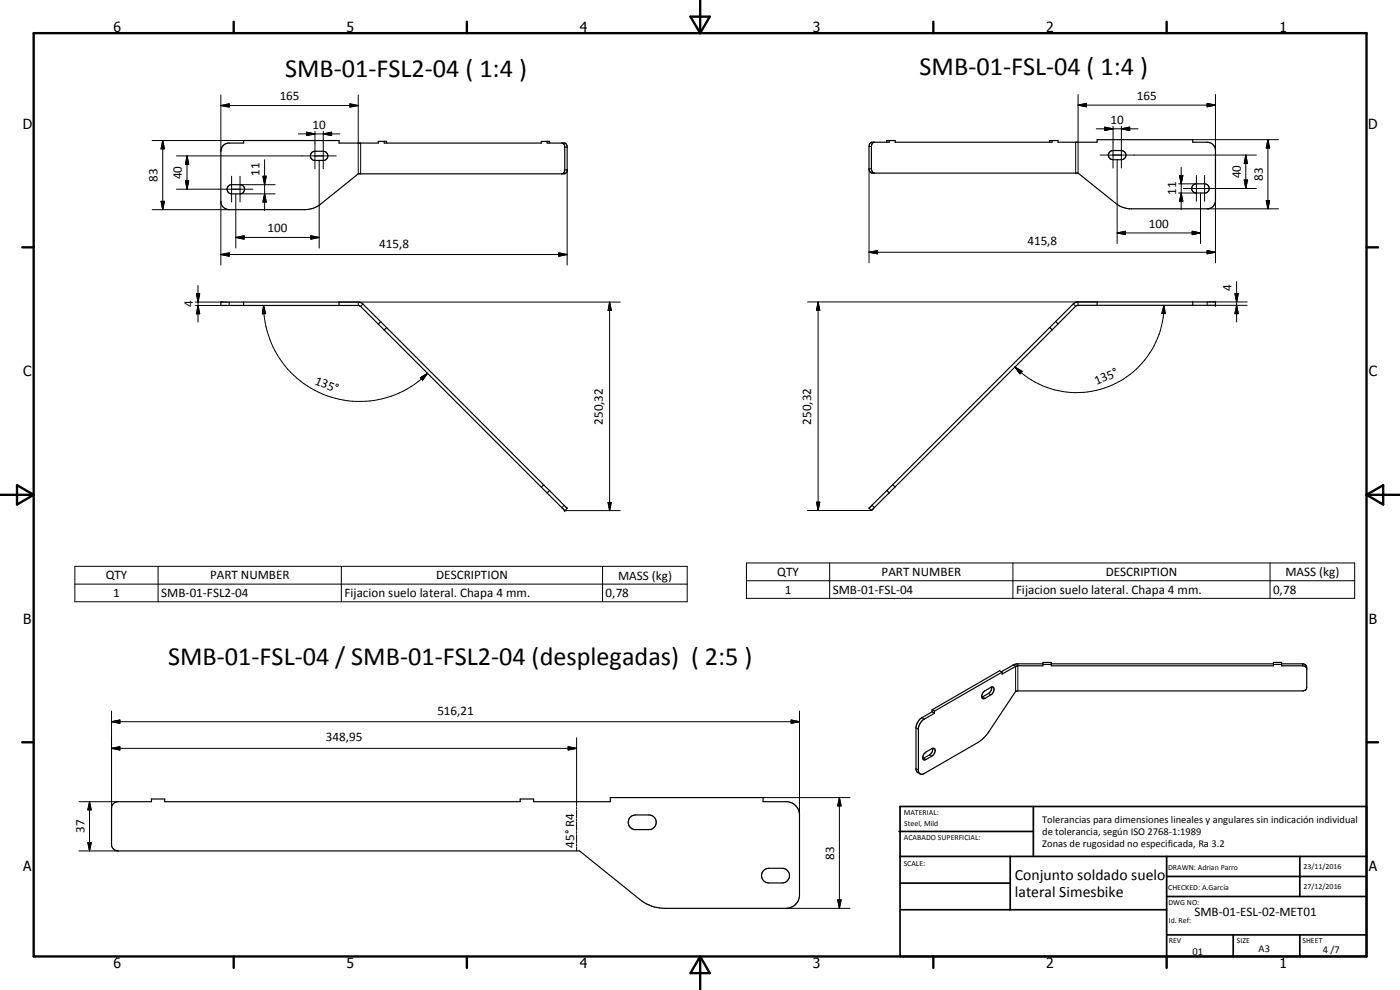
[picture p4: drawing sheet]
<svg xmlns="http://www.w3.org/2000/svg" width="420mm" height="297mm" viewBox="0 0 420 297" stroke-linecap="round" stroke-linejoin="round" font-family="sans-serif">
<g fill="none" stroke="#000" stroke-width=".35">
<path d="M68.5 55.9l.7-.5h3.1a1.39 1.39 0 0 1 1.1 1.5 1.39 1.39 0 0 1-1.4 1.3h-2.5a1.4 1.4 0 0 1-1.2-.9 1.4 1.4 0 0 1 .2-1.4zM93.5 45.8l1-.4h2.5a1.4 1.4 0 0 1 1.4 1.2 1.4 1.4 0 0 1-1.1 1.5h-3.1a1.39 1.39 0 0 1-.7-2.3zM115.3 42.4v.5h47.2v-.5h2.4v.5M164.2 42.4v.5h5.3l.6 .6 .1 7.6-.5 1-62.2 .1-11.3 9.1a7.4 7.4 0 0 1-4.7 1.6h-22.7a2.52 2.52 0 0 1-2.5-2.5v-15a2.48 2.48 0 0 1 2.1-2.5h4.7v-.7h28.7v.7h11.7v-.5h2.5v.5M168.8 42.9l.4 .4 .3 .6v7.2l-.4 .8-.5 .3M262.2 42.7l-.4 .4-.3 .8v6.8l.3 .9 .6 .3M266.9 42.2v.5h-5.4l-.5 .5-.2 .7v6.8a1.24 1.24 0 0 0 .9 1.2h61.8l11.9 9.5 2.2 1 1.3 .3h23.7a2.53 2.53 0 0 0 2.2-2.2v-15.7a2.57 2.57 0 0 0-2.5-2.1h-4.3v-.8h-28.7v.8h-11.8v-.5h-2.5v.5M315.8 42.2v.5h-47.2v-.5h-2.5v.5M333.2 45.4l.8-.2h2.5a1.38 1.38 0 0 1 1.4 1.3 1.38 1.38 0 0 1-1.4 1.4h-2.5a1.39 1.39 0 0 1-1.3-.9 1.39 1.39 0 0 1 .5-1.6zM358 55.6l.7-.4h2.8a1.39 1.39 0 0 1 1.4 1.2 1.39 1.39 0 0 1-1.1 1.5h-3.1a1.39 1.39 0 0 1-.7-2.3zM73.1 90.6v1.1M101.8 90.6v1.1"/>
<path d="M114.2 96.5l-.7 .7M114.2 96.5l-5.5-5.5-1.2-.4h-41.2v1.1h41.4l7.6 7.3M114.2 96.5l1.8 1.8M115.3 99l47.2 47.2M116 98.3l-.7 .7M116 98.3l47.1 47.2M315 98.3l.8 .7M315 98.3l-48.9 48.9M316.8 96.5l.7 .7M317.5 97.2l5.3-5.3 .5-.3h41.5v-1h-41.6l-1.1 .6-7.1 7.1M317.5 97.2l-50.6 50.7M329.3 90.6v1"/>
<path d="M358 90.6v1M162.5 146.2l7 7 .7-.7-5.3-5.3M163.1 145.5l-.6 .7M163.1 145.5l1.8 1.7M164.9 147.2l-.7 .7M261.5 153.2h.1M266.1 147.2l-5.3 5.2 .7 .8M266.1 147.2l.8 .7M266.9 147.9l-5.3 5.3M267.9 145.4l.7 .7M313 199.3h2.5M313 199.2h-7.8l-1.1 .3-3.5 2"/>
<path d="M315.5 199.2h66.7M382.2 199.3h2.4M384.6 199.2h6.5l.9 .4 .2 .6v6.1l-.2 .6-.9 .4h-86l-.3 .2-8.4 12.5-1.6 1.8-1.4 1-16 9.3a1.06 1.06 0 0 1-1.1 .2 1.06 1.06 0 0 1-.7-1v-12.8a3.8 3.8 0 0 1 1.8-2.7l3-1.8M279.7 213l.7 .4M279.7 213v.6M279.7 213.6l.7 .4M279.7 213.6l-3 1.7a4.4 4.4 0 0 0-1.8 2.8v12.8l.4 .8 .8 .5M280.4 213.4v.6M295.2 207.6l2.1-1.4a.61 .61 0 0 1 .8 0 .61 .61 0 0 1 .2 .7l-.5 1.3-2.2 1.3a.68 .68 0 0 1-.9 0 .68 .68 0 0 1 0-.9zM297.6 206.2a2.01 2.01 0 0 1-.9 1.9l-2 1.1M300.7 201.7l-20.3 11.7M300.7 201.7l-.7-.4-20.3 11.7"/>
<path d="M392.2 200.8l-.2-.6-.9-.4h-6.5v-1h-2.4v1h-66.7v-1h-2.5v1h-7.7l-4.6 2.5v-.6M277.3 226.2l2.4-1.6h.7a1.71 1.71 0 0 1-.7 2.3l-1.8 1a.73 .73 0 0 1-1-.2 .73 .73 0 0 1 .2-1zM279.9 224.5l-.1 1-.5 .6-2.3 1.5M33.9 241.2l1.2-.7h10.4v-.8h3.9v.8h106.7v-.8h4v.8h23.1v-1.2h45.8v1.2h7.4a4.2 4.2 0 0 1 3.5 3.6v24.9a4.1 4.1 0 0 1-4 3.5h-36.4a11.7 11.7 0 0 1-7.5-2.6l-18.1-14.6h-138.8l-1.2-.7-.4-.9v-11.5zM189.1 245.2l1.3-.6 4.3-.1a2.22 2.22 0 0 1 2.2 2 2.22 2.22 0 0 1-1.8 2.4h-4.7a2.23 2.23 0 0 1-1.3-3.7zM229.1 261.2l1.3-.6 4.3-.1a2.2 2.2 0 0 1 2.2 2.2 2.2 2.2 0 0 1-2.2 2.2h-4a2.18 2.18 0 0 1-2-1.3 2.18 2.18 0 0 1 .4-2.4z"/>
</g>
<g fill="none" stroke="#000" stroke-width=".3">
<path d="M66.3 31.7l2.5-.5v.9zM66.3 31.7h41.2M66.3 28.5v16.9M92 39.7l2.5 .5-2.5 .5zM94.5 39.4v11.3M97 39.4v11.3M105 31.2l2.5 .5-2.5 .4zM107.5 28.5v23.7M323.5 31.5l2.5-.5v1zM323.5 28.4v23.5M323.5 31.5h41.3M329 38.7h12.5"/>
<path d="M331.5 38.1l2.5 .6-2.5 .5zM334 37.9v12.5M336.5 38.7l2.5-.6v1.1zM336.5 37.9v12.5M362.3 31l2.5 .5-2.5 .5zM364.8 28.4v16.8M45.7 42.2h27.4M48.8 42.2l.5 2.5h-1zM48.8 42.2v20.7M52.9 56.8h23M52.9 46.8h48M55.7 54.3h.9l-.5 2.5z"/>
<path d="M56.1 46.8l.5 2.5h-.9zM56.1 46.8v10M69.5 52.9v7.7M70.8 58.2v16.2M72 52.9v7.7M72.1 58.2h10.5M72.1 55.4h10.5M78.9 52.9h1l-.5 2.5zM79.4 58.2l.5 2.4h-1zM79.4 47.9v15.3M89.5 40.2h12.5M95.8 48.1v26.3"/>
<path d="M97 40.2l2.5-.5v1zM108.2 42.9v9.3M169.5 50.9h.7v28.6M169.5 44.2h.7M260.8 43.9h.7M261.5 50.7h-.7v28.2M322.8 42.7v9.2M330.1 46.5h47M335.3 47.9v25.2M353.7 55.2h5.2M353.7 57.9h5.2M354 52.7h1l-.5 2.5z"/>
<path d="M354.5 57.9l.5 2.5h-1zM354.5 50.2v12.7M355.2 56.6h21.9M358 41.9h25.7M359.1 52.7v7.7M360.3 57.9v15.2M361.5 52.7v7.7M373.4 54h1l-.5 2.6zM373.9 46.5l.5 2.6h-1zM373.9 46.5v10.1M380.5 41.9l.5 2.5h-1zM380.5 41.9v20.8"/>
<path d="M45.7 62.9h23.1M48.3 60.4h1l-.5 2.5zM66.3 76.4l2.5-.5v1zM66.3 60.4v19.1M66.3 76.4h103.9M70.8 71.2l2.5-.5v1.1zM70.8 71.2h25M93.3 70.7l2.5 .5-2.5 .6zM167.7 75.9l2.5 .5-2.5 .5zM260.8 75.7l2.5-.5v1zM260.8 75.7h104M335.3 69.9l2.5-.5v1z"/>
<path d="M335.3 69.9h25M357.8 69.4l2.5 .5-2.5 .5zM362.3 75.2l2.5 .5-2.5 .5zM362.3 62.7h21.4M364.8 60.2v18.7M380 60.2h1l-.5 2.5zM58.7 90.6h7.6M58.7 91.7h7.6M59 88.1h.9l-.5 2.5zM59.4 91.7l.5 2.4h-.9zM59.4 85.6v11M68.8 90.6v1.1"/>
<path d="M79.1 91.7l.6 2.4h-1zM79.1 91.7a28.8 28.8 0 0 0 17.8 26.6 28.8 28.8 0 0 0 31.4-6.3M101.8 90.6h84.3M107.5 90.6v1.1M108.9 91.2l-.7 .7M183 90.6l.5 2.5h-1zM183 90.6v62.6M242.3 90.6h87M245.5 90.6l.5 2.5h-.9zM245.5 90.6v62.6M322.1 91.2l.7 .7M323.5 90.6v1"/>
<path d="M349.3 91.6l.4 2.5h-1zM349.3 91.6a26.2 26.2 0 0 1-16.2 24.2 26.2 26.2 0 0 1-28.5-5.7M362.3 90.6v1M364.8 90.6h9.5M364.8 91.6h9.5M370.6 88.1h1l-.5 2.5zM371.1 91.6l.5 2.5h-1zM371.1 84.5v12.1M126.1 113.3l2.2-1.3-1.5 2.1zM304.6 110.1l2.2 1.3-.7 .8zM169.3 151.6l-.7 .7M169.5 153.2h16.6"/>
<path d="M182.5 150.7h1l-.5 2.5zM242.3 153.2h19.2M245.1 150.7h.9l-.5 2.5zM261.7 151.6l.7 .7M22.5 169.9h183.7v10.7h-183.7zM22.5 175.3h183.7M47.4 169.9v10.7M102.4 169.9v10.7M180.8 169.9v10.7M224 168.9h182.6v10.6h-182.6zM224 174.2h182.6M249 168.9v10.6"/>
<path d="M304 168.9v10.6M381.2 168.9v10.6M304.1 199.5l.7 .4v7.6M305.5 199.2v8.1M390.9 199.2v.6M33.5 216.5l2.5-.5v1zM33.5 216.5h206.4M33.5 213.4v29.1M237.4 216l2.5 .5-2.5 .5zM239.9 213.4v31.1M274.9 218.4l.7 .4M276.7 215.3l.7 .5"/>
<path d="M294.9 209.1l.7 .4M296.7 208.1l.6 .4M33.5 224.5l2.5-.5v1zM33.5 224.5h139.5M170.5 224l2.5 .5-2.5 .5zM173 221.4v20.4M229 239.3h26.1M251.9 239.3l.5 2.5h-1zM251.9 239.3v33.2M274.9 230.6l.7 .5M277.2 227.5l.7 .4M279 226.5l.7 .4"/>
<path d="M23.7 255.3h11.8M23.7 240.5h11.8M26.4 252.8h1l-.5 2.5zM26.9 240.5l.5 2.5h-1zM26.9 240.5v14.8M173 242.1v.6M173 243v2.4M173 245.7v.7M173 246.7v2.5M173 249.5v.6M173 250.4v2.5M173 253.2v.6"/>
<path d="M173 254.1v1.2M235.9 272.5h19.2M251.4 270h1l-.5 2.5z"/>
</g>
<g fill="#000">
<circle cx="364.8" cy="90.6" r=".18"/>
<circle cx="364.8" cy="91.6" r=".18"/>
<circle cx="169.5" cy="153.2" r=".18"/>
</g>
<g fill="none" stroke="#000" stroke-width=".71">
<path d="M10.1 9.9h400v277.1h-400zM70.1 6.5v3.4M140.1 6.5v3.4M207.2 5h5.8l-2.9 4.9zM210.1 0v9.9M280.1 6.5v3.4M350.1 6.5v3.4M6.7 74.2h3.4M410.1 74.2h3.5M.1 148.5h10M5.1 145.6l5 2.9-5 2.9zM410.1 148.5h10"/>
<path d="M410.1 148.5l5-2.9v5.8zM6.7 222.7h3.4M410.1 222.7h3.5M70.1 287v3.4M140.1 287v3.4M210.1 287v10M210.1 287l2.9 5h-5.8zM280.1 287v3.4M350.1 287v3.4"/>
</g>
<g fill="none" stroke="#000" stroke-width=".51">
<path d="M269.8 249.5h40.3M270.1 242h140v45h-140zM270.1 257h140M303.2 257v16M310.1 242v15M350.1 257v30M390.1 257v12M270.1 265h33.1M270.1 273h80M350.1 269h60M350.1 263h60M350.1 280.5h60"/>
<path d="M370.1 280.5v6.5M390.1 280.5v6.5"/>
</g>
<g fill="#000">
<path d="M66.3 31.7l2.5-.5v.9zM97 40.2l2.5-.5v1zM105 31.2l2.5 .5-2.5 .4zM323.5 31.5l2.5-.5v1zM331.5 38.1l2.5 .6-2.5 .5zM336.5 38.7l2.5-.6v1.1zM362.3 31l2.5 .5-2.5 .5zM48.8 42.2l.5 2.5h-1zM55.7 54.3h.9l-.5 2.5zM56.1 46.8l.5 2.5h-.9zM78.9 52.9h1l-.5 2.5zM92 39.7l2.5 .5-2.5 .5z"/>
<path d="M354 52.7h1l-.5 2.5zM373.4 54h1l-.5 2.6zM373.9 46.5l.5 2.6h-1zM380.5 41.9l.5 2.5h-1zM48.3 60.4h1l-.5 2.5zM66.3 76.4l2.5-.5v1zM70.8 71.2l2.5-.5v1.1zM79.4 58.2l.5 2.4h-1zM93.3 70.7l2.5 .5-2.5 .6zM167.7 75.9l2.5 .5-2.5 .5zM260.8 75.7l2.5-.5v1zM335.3 69.9l2.5-.5v1z"/>
<path d="M354.5 57.9l.5 2.5h-1zM357.8 69.4l2.5 .5-2.5 .5zM362.3 75.2l2.5 .5-2.5 .5zM380 60.2h1l-.5 2.5zM59 88.1h.9l-.5 2.5zM59.4 91.7l.5 2.4h-.9zM79.1 91.7l.6 2.4h-1zM183 90.6l.5 2.5h-1zM245.5 90.6l.5 2.5h-.9zM349.3 91.6l.4 2.5h-1zM370.6 88.1h1l-.5 2.5zM371.1 91.6l.5 2.5h-1z"/>
<path d="M126.1 113.3l2.2-1.3-1.5 2.1zM304.6 110.1l2.2 1.3-.7 .8zM182.5 150.7h1l-.5 2.5zM245.1 150.7h.9l-.5 2.5zM33.5 216.5l2.5-.5v1zM237.4 216l2.5 .5-2.5 .5zM33.5 224.5l2.5-.5v1zM170.5 224l2.5 .5-2.5 .5zM26.4 252.8h1l-.5 2.5zM26.9 240.5l.5 2.5h-1zM251.9 239.3l.5 2.5h-1zM251.4 270h1l-.5 2.5z"/>
</g>
<g font-size="7.9">
<text x="85.5" y="23.2">SMB-01-FSL2-04 ( 1:4 )</text>
<text x="276" y="22.4">SMB-01-FSL-04 ( 1:4 )</text>
<text x="50.5" y="199.6">SMB-01-FSL-04 / SMB-01-FSL2-04 (desplegadas) ( 2:5 )</text>
</g>
<g font-size="4.7">
<text x="304.6" y="263.9">Conjunto soldado suelo</text>
<text x="304.6" y="269.3">lateral Simesbike</text>
</g>
<g font-size="4.2">
<text x="34" y="9.6">6</text>
<text x="104" y="9.6">5</text>
<text x="174" y="9.6">4</text>
<text x="244" y="9.6">3</text>
<text x="314" y="9.6">2</text>
<text x="384" y="9.6">1</text>
<text x="6.8" y="38.7">D</text>
<text x="410.6" y="38.7">D</text>
<text x="7" y="112.9">C</text>
<text x="410.8" y="112.9">C</text>
<text x="7" y="187.1">B</text>
<text x="410.8" y="187.1">B</text>
<text x="7" y="261.4">A</text>
<text x="410.8" y="261.4">A</text>
<text x="34" y="290.4">6</text>
<text x="104" y="290.4">5</text>
<text x="174" y="290.4">4</text>
<text x="244" y="290.4">3</text>
<text x="314" y="290.4">2</text>
<text x="384" y="290.4">1</text>
</g>
<g font-size="3.9">
<text x="83.9" y="30.1">165</text>
<text x="341.2" y="30">165</text>
<text x="93.8" y="38.7">10</text>
<text x="333.3" y="37.1">10</text>
<text x="54.6" y="53.8" transform="rotate(-90 54.6 53.8)">40</text>
<text x="77.9" y="52.7" transform="rotate(-90 77.9 52.7)">11</text>
<text x="372.4" y="53.6" transform="rotate(-90 372.4 53.6)">40</text>
<text x="47.3" y="54.6" transform="rotate(-90 47.3 54.6)">83</text>
<text x="353" y="58.6" transform="rotate(-90 353 58.6)">11</text>
<text x="379" y="54.3" transform="rotate(-90 379 54.3)">83</text>
<text x="80.3" y="69.7">100</text>
<text x="344.8" y="68.4">100</text>
<text x="113.8" y="74.3">415,8</text>
<text x="308.3" y="73.6">415,8</text>
<text x="369.6" y="87.3" transform="rotate(-90 369.6 87.3)">4</text>
<text x="57.9" y="92.2" transform="rotate(-90 57.9 92.2)">4</text>
<text x="94.3" y="115.1" transform="rotate(22 94.3 115.1)">135°</text>
<text x="329" y="115.4" transform="rotate(-22 329 115.4)">135°</text>
<text x="180.9" y="127.4" transform="rotate(-90 180.9 127.4)">250,32</text>
<text x="243.4" y="127.4" transform="rotate(-90 243.4 127.4)">250,32</text>
<text x="31.7" y="173.9">QTY</text>
<text x="63.1" y="173.9">PART NUMBER</text>
<text x="130.9" y="173.9">DESCRIPTION</text>
<text x="185.5" y="174">MASS (kg)</text>
<text x="233.3" y="172.8">QTY</text>
<text x="264.6" y="172.8">PART NUMBER</text>
<text x="331.8" y="172.8">DESCRIPTION</text>
<text x="385.8" y="172.9">MASS (kg)</text>
<text x="34" y="179.2">1</text>
<text x="48.4" y="179.2">SMB-01-FSL2-04</text>
<text x="103.4" y="179.2">Fijacion suelo lateral. Chapa 4 mm.</text>
<text x="181.8" y="179.2">0,78</text>
<text x="235.5" y="178.1">1</text>
<text x="249.9" y="178.2">SMB-01-FSL-04</text>
<text x="304.9" y="178.2">Fijacion suelo lateral. Chapa 4 mm.</text>
<text x="382.1" y="178.2">0,78</text>
<text x="131.3" y="214.5">516,21</text>
<text x="97.8" y="222.5">348,95</text>
<text x="25.3" y="249.9" transform="rotate(-90 25.3 249.9)">37</text>
<text x="172.3" y="254.3" transform="rotate(-90 172.3 254.3)">45° R4</text>
<text x="250.4" y="257.9" transform="rotate(-90 250.4 257.9)">83</text>
<text x="358.5" y="275">SMB-01-ESL-02-MET01</text>
</g>
<g font-size="3.1">
<text x="312.7" y="246.8">Tolerancias para dimensiones lineales y angulares sin indicación individual</text>
<text x="312.7" y="250.4">de tolerancia, según ISO 2768-1:1989</text>
<text x="312.7" y="254">Zonas de rugosidad no especificada, Ra 3.2</text>
<text x="357.9" y="286.4">01</text>
<text x="377.7" y="285.6">A3</text>
<text x="397" y="285.9">4 /7</text>
</g>
<g font-size="2.4">
<text x="271.2" y="244.4">MATERIAL:</text>
<text x="271.3" y="252">ACABADO SUPERFICIAL:</text>
<text x="271.4" y="247.9">Steel, Mild</text>
<text x="271.2" y="259.7">SCALE:</text>
<text x="350.6" y="261">DRAWN: Adrian Parro</text>
<text x="391.2" y="260.6">23/11/2016</text>
<text x="350.6" y="267.1">CHECKED: A.García</text>
<text x="391.2" y="266.7">27/12/2016</text>
<text x="350.6" y="271.4">DWG NO:</text>
<text x="350.8" y="276.9">Id. Ref:</text>
<text x="350.8" y="282.8">REV</text>
<text x="371.2" y="282.9">SIZE</text>
<text x="390.9" y="282.9">SHEET</text>
</g>
</svg>
